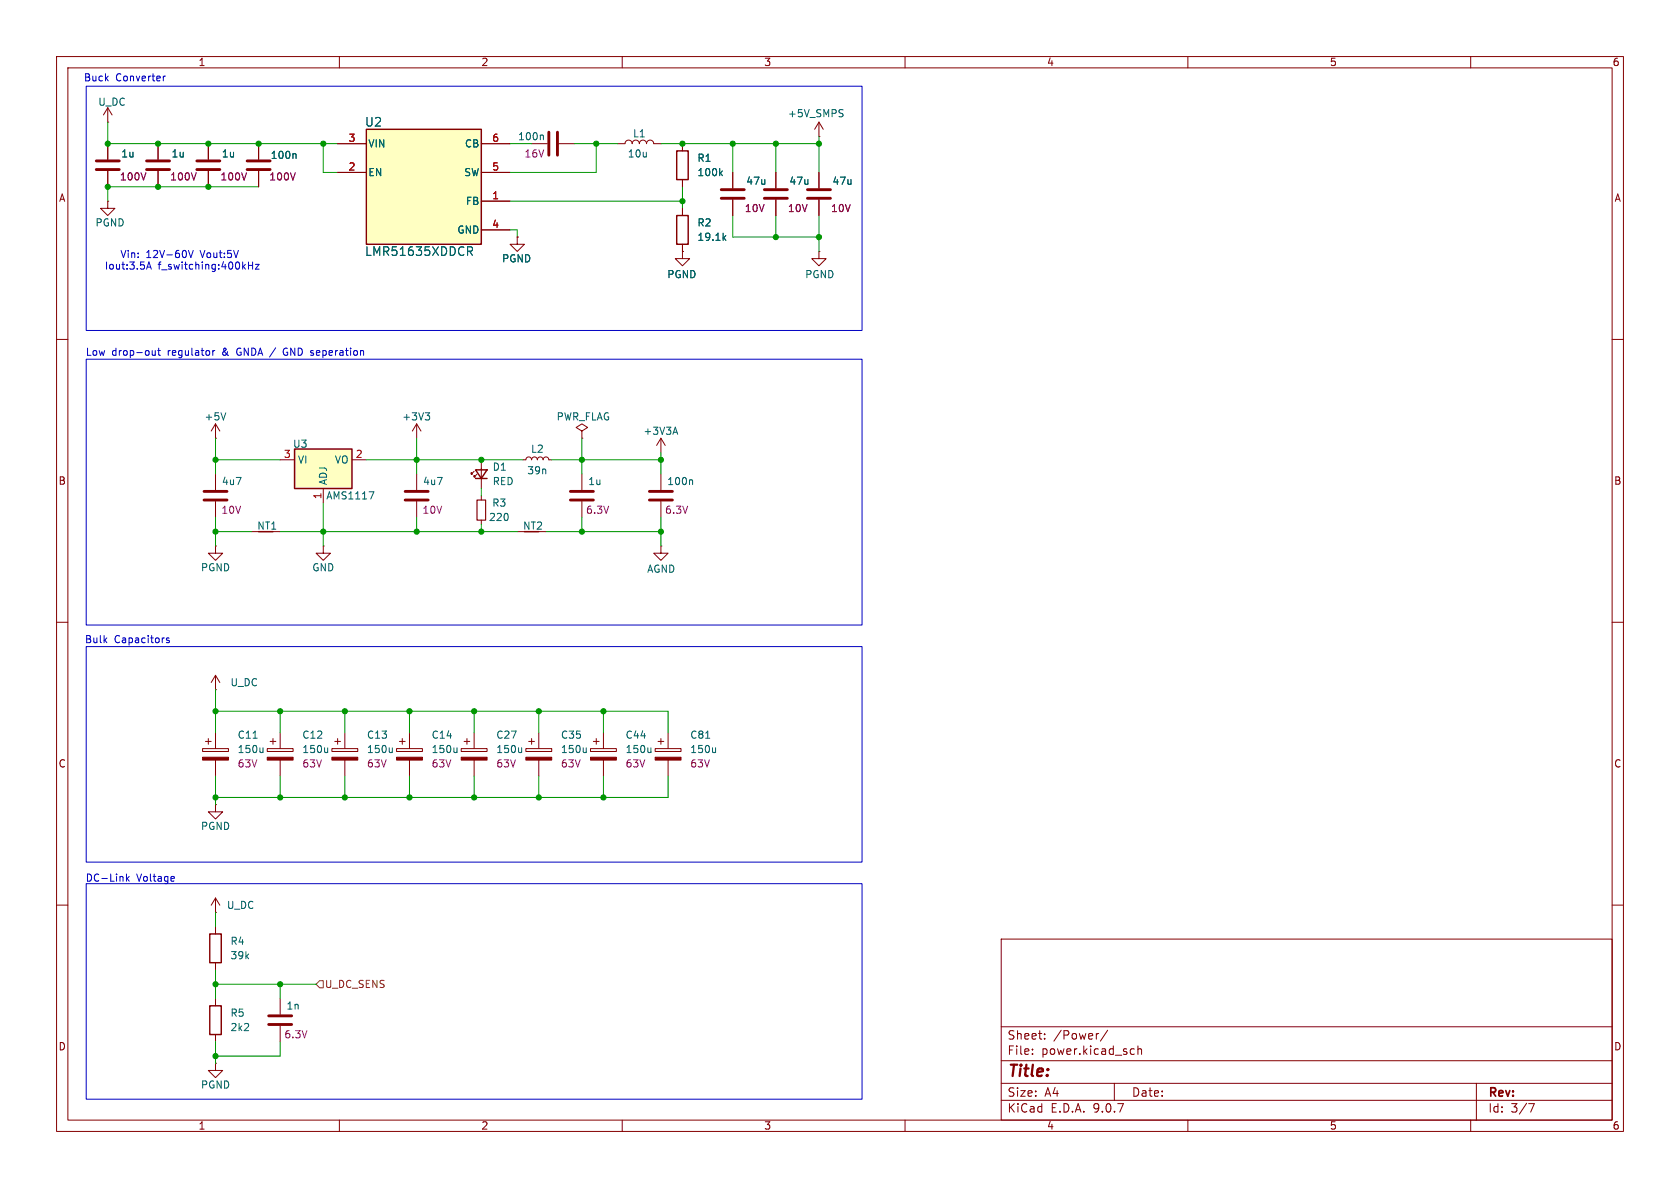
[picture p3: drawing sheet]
<svg xmlns="http://www.w3.org/2000/svg" width="297mm" height="210mm" viewBox="0 0 297 210" stroke-linecap="round" stroke-linejoin="round" font-family="sans-serif">
<g fill="none" stroke="#840000" stroke-width=".18">
<path d="M10 10h277v190h-277zM12 12h273v186h-273zM19 19.1v2.5M19 19.1l-.7 1.2M19 19.1l.8 1.2M60 10v2M110 10v2M160 10v2M210 10v2M260 10v2M19 21.6h.1M19 25.4v2.8"/>
<path d="M19 30.2v2.8M36.8 25.4v2.8M36.8 30.2v2.8M45.7 25.4v2.8M45.7 30.2v2.8M10 60h2M73.7 74.9v2.6M73.7 74.9l-.8 1.3M73.7 74.9l.7 1.3M285 60h2M38.1 83.8v2.8M38.1 88.6v2.8"/>
<path d="M44.4 94h5.1M73.7 83.8v2.8M73.7 88.6v2.8M10 110h2M38.1 119.4l-.8 1.3M38.1 119.4l.8 1.3M38.1 119.4v2.5M285 110h2M35.8 132.3h4.6v.5h-4.6zM36.3 131.1h1M36.8 130.6v1M38.1 121.9h.1"/>
<path d="M38.1 129.5v2.8M38.1 134.4v2.8M47.2 132.3h4.6v.5h-4.6zM47.8 131.1h1M48.3 130.6v1M49.5 129.5v2.8M49.5 134.4v2.8M58.7 132.3h4.5v.5h-4.5zM59.2 131.1h1M59.7 130.6v1M61 129.5v2.8M61 134.4v2.8"/>
<path d="M70.1 132.3h4.6v.5h-4.6zM70.6 131.1h1M71.1 130.6v1M72.4 129.5v2.8M72.4 134.4v2.8M81.5 132.3h4.6v.5h-4.6zM82 131.1h1.1M82.5 130.6v1M83.8 129.5v2.8M83.8 134.4v2.8M38.1 142.2v1.3h1.3l-1.3 1.3-1.3-1.3h1.3M38.1 142.2h.1"/>
<path d="M38.1 158.8v2.5M38.1 158.8l-.8 1.2M38.1 158.8l.8 1.2M10 160h2M38.1 161.3h.1M38.1 163.8v1.3M38.1 170.2v1.3M38.1 176.5v1.3M49.5 176.5v2.8M177 166h108v32h-108zM285 160h2M38.1 188v1.2h1.3l-1.3 1.3-1.3-1.3h1.3"/>
<path d="M38.1 188h.1M38.1 182.9v1.3M49.5 181.4v2.8M60 198v2M110 198v2M160 198v2M177 194.5h108M177 191.5h108M177 187.5h108M177 181.5h108M182.5 186.3v.1M182.5 185.5v.1"/>
<path d="M184.7 183.6v.1M184.7 182.8v.1M194.2 182.7l-.2 .1M195.8 182.1l-1.3 2M197 191.5v3M200.1 185.4l.4 .1M200.5 186.3l-.4 .1M201.2 185.5l.2-.1 .3 .1 .1 .9M201.2 184.9v1.5M210 198v2M260 198v2M261 191.5v6.5"/>
<path d="M270.2 195.1h1l-.6 1.5"/>
</g>
<path d="M17 28.4h4.1M17 30h4.1M34.8 28.4h4.1M34.8 30h4.1M43.7 28.4h4.1M43.7 30h4.1M36.1 86.9h4M36.1 88.4h4M71.6 86.9h4.1M71.6 88.4h4.1M47.5 179.6h4.1M47.5 181.1h4.1" fill="none" stroke="#840000" stroke-width=".51"/>
<g fill="#840000" stroke="#840000" stroke-width=".18">
<path d="M81.5 133.9h4.6v.5h-4.6z"/>
<path d="M70.1 133.9h4.6v.5h-4.6z"/>
<path d="M58.7 133.9h4.5v.5h-4.5z"/>
<path d="M47.2 133.9h4.6v.5h-4.6z"/>
<path d="M35.8 133.9h4.6v.5h-4.6z"/>
</g>
<g fill="none" stroke="#006464" stroke-width=".18">
<path d="M52.2 27.2l.1 .1v.7M75.2 73h.8l-.5 .5M75.7 73.5l.3 .2v.3l-.3 .2M44.7 130.5h.8M46.5 132.2v.8M46.5 132.9l-.2 .1M57.9 132.2v.8M57.9 132.9l-.2 .1M69.4 132.2v.8M69.4 132.9l-.2 .1M80.8 132.2v.8M80.8 132.9l-.2 .1"/>
<path d="M92.2 132.2v.8M92.2 132.9l-.2 .1"/>
</g>
<path d="M37.1 177.8h2v5.1h-2zM37.1 165.1h2v5.1h-2z" fill="none" stroke="#840000" stroke-width=".25"/>
<path d="M52.1 79.4h10.1v7h-10.1z" fill="#ffffc2"/>
<path d="M119.6 26.7h2.1v5.1h-2.1zM119.6 38.1h2.1v5.1h-2.1zM52.1 79.4h10.1v7h-10.1zM84.1 83.1h2l-1 1.5zM84.1 84.6h2" fill="none" stroke="#840000" stroke-width=".25"/>
<g fill="none" stroke="#840000" stroke-width=".18">
<path d="M19 35.6v1.2h1.3l-1.3 1.3-1.2-1.3h1.2M19 35.6h.1M27.9 25.4v2.8M27.9 30.2v2.8M94 25.4h2.8M98.8 25.4h2.8M109.2 25.4h1.3a.64 .64 0 0 1 .6-.6 .64 .64 0 0 1 .7 .6 .64 .64 0 0 1 .6-.6 .64 .64 0 0 1 .6 .6 .64 .64 0 0 1 .7-.6 .64 .64 0 0 1 .6 .6 .64 .64 0 0 1 .6-.6 .64 .64 0 0 1 .7 .6h1.2M120.6 25.4v1.3M120.6 31.8v1.2M120.6 36.8v1.3M129.5 30.5v2.8M129.5 35.3v2.8"/>
<path d="M137.2 30.5v2.8M137.2 35.3v2.8M144.8 24.1h.1M144.8 21.6v2.5M144.8 30.5v2.8M144.8 35.3v2.8M144.8 21.6l-.8 1.3M144.8 21.6l.7 1.3M91.4 41.9v1.3h1.3l-1.3 1.3-1.2-1.3h1.2M91.4 41.9h.1M120.6 44.5v1.2h1.3l-1.3 1.3-1.2-1.3h1.2M120.6 44.5h.1"/>
<path d="M120.6 43.2v1.3M144.8 44.5v1.2h1.2l-1.2 1.3-1.3-1.3h1.3M144.8 44.5h.1M38.1 77.5h.1M38.1 74.9l-.8 1.3M38.1 74.9l.8 1.3M38.1 74.9v2.6M102.9 76.2l1-.6-1-.7-1 .7 1 .6v1.3M102.9 77.5h.1M116.8 77.5v2.5M116.8 77.5l-.7 1.2M116.8 77.5l.8 1.2"/>
<path d="M38.1 96.5v1.3h1.3l-1.3 1.3-1.3-1.3h1.3M38.1 96.5h.1M49.5 81.3h2.6M57.1 96.5v1.3h1.3l-1.3 1.3-1.2-1.3h1.2M57.1 96.5h.1M57.1 86.4v2.5M62.2 81.3h2.6M83.8 83.3l-.5 .5v-.2v.2h.3M84.3 83.8l-.5 .5v-.2v.2h.3M85.1 81.3v5.1M85.1 87.6v.8M85.1 91.9v.8"/>
<path d="M91.4 94h5.1M92.5 81.3h.5l.1-.4 .4-.1 .3 .1 .2 .4 .1-.4 .4-.1 .3 .1 .2 .4 .1-.4 .4-.1 .4 .1 .1 .4 .2-.4 .3-.1 .4 .1 .1 .4h.5M102.9 83.8v2.8M102.9 88.6v2.8M116.8 96.5v1.3h1.3l-1.3 1.3-1.2-1.3h1.2M116.8 96.5h.1M116.8 83.8v2.8M116.8 88.6v2.8M93 132.3h4.5v.5h-4.5zM93.5 131.1h1M94 130.6v1M95.2 129.5v2.8"/>
<path d="M95.2 134.4v2.8M104.4 132.3h4.6v.5h-4.6zM104.9 131.1h1M105.4 130.6v1M106.7 129.5v2.8M106.7 134.4v2.8M115.8 132.3h4.6v.5h-4.6zM116.3 131.1h1M116.8 130.6v1M118.1 129.5v2.8M118.1 134.4v2.8"/>
</g>
<g fill="none" stroke="#006464" stroke-width=".18">
<path d="M148.9 19.4h.1M95.9 23.9l.2 .1v.7M127.4 30.6l.3 .5M127.7 30.2l-.5 .5M148.9 20.1l.1 .2-.1 .3M128 42l.3 .5M128.3 41.6l-.5 .5M39.9 73l-.4 1.2M119.1 76.4h.6M119.4 75.5l.4 1.3M65.2 86.9h.9l-.6 1.3M122.3 84.8l.1 .2v.7"/>
<path d="M103.6 132.2v.8M103.6 132.9l-.1 .1M115.1 132.2v.8M115.1 132.9l-.2 .1M124.8 130.5h.7M126.5 132.2v.8M126.5 132.9l-.2 .1"/>
</g>
<g fill="none" stroke="#840000" stroke-width=".51">
<path d="M25.9 28.4h4.1M25.9 30h4.1M97 23.4v4M98.6 23.4v4M127.5 33.5h4.1M127.5 35.1h4.1M135.1 33.5h4.1M135.1 35.1h4.1M142.7 33.5h4.1M142.7 35.1h4.1M100.8 86.9h4.1M100.8 88.4h4.1"/>
<path d="M114.8 86.9h4.1M114.8 88.4h4.1"/>
</g>
<path d="M84.3 88.4h1.6v3.5h-1.6z" fill="none" stroke="#840000" stroke-width=".2"/>
<g fill="#840000" stroke="#840000" stroke-width=".18">
<path d="M104.4 133.9h4.6v.5h-4.6z"/>
<path d="M93 133.9h4.5v.5h-4.5z"/>
<path d="M115.8 133.9h4.6v.5h-4.6z"/>
</g>
<path d="M64.8 22.9h20.3v20.3h-20.3z" fill="#ffffc2"/>
<path d="M64.8 22.9h20.3v20.3h-20.3z" fill="none" stroke="#840000" stroke-width=".25"/>
<g fill="none" stroke="#840000" stroke-width=".18">
<path d="M19 25.4v2.8M19 30.2v2.8M27.9 25.4v2.8M27.9 30.2v2.8M36.8 25.4v2.8M36.8 30.2v2.8M45.7 25.4v2.8M45.7 30.2v2.8M59.7 25.4h5.1M59.7 30.5h5.1M85.1 25.4h5.1M85.1 30.5h5.1"/>
<path d="M85.1 35.6h5.1M120.6 25.4v1.3M120.6 31.8v1.2M120.6 36.8v1.3M129.5 30.5v2.8M129.5 35.3v2.8M137.2 30.5v2.8M137.2 35.3v2.8M144.8 30.5v2.8M144.8 35.3v2.8M85.1 40.6h5.1M91.4 41.9h.1"/>
<path d="M120.6 44.5h.1M120.6 43.2v1.3"/>
</g>
<path d="M52.2 27.2l.1 .1v.7M127.4 30.6l.3 .5M127.7 30.2l-.5 .5M82.7 43.6h.5l.3 .3-.1 .4-.7 .1M83 44.4l.5 .7M128 42l.3 .5M128.3 41.6l-.5 .5" fill="none" stroke="#006464" stroke-width=".18"/>
<path d="M55.9 174l.6-.6h.6v1.2h-.6z" fill="none" stroke="#725600" stroke-width=".18"/>
<g fill="none" stroke="#009600" stroke-width=".18">
<path d="M19 21.6v3.8h40.7M45.7 33h-26.7v2.6M57.1 25.4v5.1h2.6M90.2 25.4h3.8M90.2 35.6h30.4M101.6 25.4h7.6M105.4 25.4v5.1h-15.2M116.8 25.4h28M120.6 33v3.8M129.5 38.1v3.8h15.3M129.5 25.4v5.1M137.2 25.4v5.1"/>
<path d="M137.2 38.1v3.8M144.8 24.1v6.4M144.8 38.1v6.4M90.2 40.6h1.2v1.3M38.1 77.5v6.3M73.7 77.5v6.3M102.9 77.5v6.3M38.1 81.3h11.4M38.1 94h6.3M38.1 91.4v5.1M49.5 94h41.9M57.1 88.9v7.6"/>
<path d="M64.8 81.3h27.7M73.7 91.4v2.6M85.1 86.4v1.2M85.1 92.7v1.3M96.5 94h20.3M97.5 81.3h19.3M102.9 91.4v2.6M116.8 80v3.8M116.8 91.4v5.1M38.1 125.7h80v3.8M38.1 121.9v7.6M38.1 137.2v5"/>
<path d="M49.5 125.7v3.8M49.5 137.2v3.8M61 125.7v3.8M61 137.2v3.8M72.4 125.7v3.8M72.4 137.2v3.8M83.8 125.7v3.8M83.8 137.2v3.8M95.2 125.7v3.8M95.2 137.2v3.8M106.7 125.7v3.8M106.7 137.2v3.8"/>
<path d="M118.1 137.2v3.8h-80M38.1 174h17.8M38.1 161.3v2.5M38.1 171.5v5M49.5 174v2.5M38.1 184.2v3.8M49.5 184.2v2.5h-11.4"/>
</g>
<g fill="none" stroke="#0000c2" stroke-width=".18">
<path d="M15.2 15.2h137.2v43.2h-137.2zM28.9 13.5v.8M29.2 13.5l-.3 .2M25.9 47.6l.4-1.3 .5 1.3M26 47.2h.6M33.3 44.3l.4 1.2 .5-1.2M43.9 46.3v1.3M43.9 46.9h.8M44.7 46.3v1.3M45.1 46.7h.7l-.7 .9h.7M15.2 63.5h137.2v47h-137.2zM26.9 62.6l.2 .2 .4-.1"/>
<path d="M27.5 62v.8M27.9 62h.5M28.1 61.5v1.1l.3 .2M37.6 62v.8M38 62l-.4 .2M50.5 61.5a.68 .68 0 0 0-.4 .7 .68 .68 0 0 0 .4 .6M15.2 114.3h137.2v38.1h-137.2zM29.9 112.8h-.3l-.2 .1 .1 .2 .4 .2v.3h-.5M15.2 156.2h137.2v38.1h-137.2zM22.4 154.5v1.3M22.5 155.3l.3 .5M22.8 154.9l-.4 .5"/>
<path d="M30.6 154.9l.2 .3-.6 .2M30.8 155.7l-.2 .1"/>
</g>
<g fill="#009600" stroke="#009600" stroke-width=".18">
<circle cx="38.1" cy="174" r=".46"/>
<circle cx="49.5" cy="174" r=".46"/>
<circle cx="38.1" cy="125.7" r=".46"/>
<circle cx="49.5" cy="125.7" r=".46"/>
<circle cx="49.5" cy="141" r=".46"/>
<circle cx="38.1" cy="141" r=".46"/>
<circle cx="38.1" cy="186.7" r=".46"/>
<circle cx="19" cy="25.4" r=".46"/>
<circle cx="27.9" cy="25.4" r=".46"/>
<circle cx="27.9" cy="33" r=".46"/>
<circle cx="19" cy="33" r=".46"/>
<circle cx="36.8" cy="25.4" r=".46"/>
<circle cx="57.1" cy="25.4" r=".46"/>
<circle cx="36.8" cy="33" r=".46"/>
<circle cx="45.7" cy="25.4" r=".46"/>
<circle cx="144.8" cy="25.4" r=".46"/>
<circle cx="137.2" cy="25.4" r=".46"/>
<circle cx="120.6" cy="25.4" r=".46"/>
<circle cx="129.5" cy="25.4" r=".46"/>
<circle cx="102.9" cy="81.3" r=".46"/>
<circle cx="116.8" cy="81.3" r=".46"/>
<circle cx="144.8" cy="41.9" r=".46"/>
<circle cx="102.9" cy="94" r=".46"/>
<circle cx="116.8" cy="94" r=".46"/>
<circle cx="120.6" cy="35.6" r=".46"/>
<circle cx="105.4" cy="25.4" r=".46"/>
<circle cx="137.2" cy="41.9" r=".46"/>
<circle cx="95.2" cy="125.7" r=".46"/>
<circle cx="83.8" cy="125.7" r=".46"/>
<circle cx="61" cy="125.7" r=".46"/>
<circle cx="72.4" cy="141" r=".46"/>
<circle cx="72.4" cy="125.7" r=".46"/>
<circle cx="61" cy="141" r=".46"/>
<circle cx="106.7" cy="141" r=".46"/>
<circle cx="106.7" cy="125.7" r=".46"/>
<circle cx="83.8" cy="141" r=".46"/>
<circle cx="95.2" cy="141" r=".46"/>
<circle cx="38.1" cy="94" r=".46"/>
<circle cx="57.1" cy="94" r=".46"/>
<circle cx="38.1" cy="81.3" r=".46"/>
<circle cx="85.1" cy="94" r=".46"/>
<circle cx="85.1" cy="81.3" r=".46"/>
<circle cx="73.7" cy="81.3" r=".46"/>
<circle cx="73.7" cy="94" r=".46"/>
</g>
<text font-size="2.8" fill="#840000" x="178" y="190.9">Title:</text>
<g font-size="2.1" fill="#006464">
<text x="64.4" y="22.6">U2</text>
<text x="64.4" y="45.4">LMR51635XDDCR</text>
</g>
<g font-size="2.1" fill="#840000">
<text x="178" y="184">Sheet:</text>
<text x="186.2" y="184">/Power/</text>
<text x="178" y="186.7">File:</text>
<text x="184.1" y="186.7">power.kicad_sch</text>
<text x="178" y="196.9">KiCad</text>
<text x="178" y="194.1">Size:</text>
<text x="184.7" y="194.1">A4</text>
<text x="185.7" y="196.9">E.D.A.</text>
<text x="193.3" y="196.9">9.0.7</text>
<text x="200" y="194.1">Date:</text>
<text x="263" y="194.3">Rev:</text>
<text x="263" y="196.9">Id:</text>
<text x="267.1" y="196.9">3/7</text>
</g>
<g font-size="1.8" fill="#840000">
<text x="35" y="11.9">1</text>
<text x="85" y="11.9">2</text>
<text x="135" y="11.9">3</text>
<text x="185" y="11.9">4</text>
<text x="235" y="11.9">5</text>
<text x="285" y="11.9">6</text>
<text x="10.3" y="35.9">A</text>
<text x="285.3" y="35.9">A</text>
<text x="10.3" y="85.9">B</text>
<text x="285.3" y="85.9">B</text>
<text x="10.3" y="135.9">C</text>
<text x="285.3" y="135.9">C</text>
<text x="10.3" y="185.9">D</text>
<text x="285.3" y="185.9">D</text>
<text x="35" y="199.9">1</text>
<text x="85" y="199.9">2</text>
<text x="135" y="199.9">3</text>
<text x="185" y="199.9">4</text>
<text x="235" y="199.9">5</text>
<text x="285" y="199.9">6</text>
</g>
<g font-size="1.8" fill="#0000c2">
<text x="14.7" y="14.6">Buck</text>
<text x="20.4" y="14.6">Converter</text>
<text x="18.4" y="47.9">Iout:3.5A</text>
<text x="21.2" y="45.8">Vin:</text>
<text x="25.8" y="45.8">12V-60V</text>
<text x="27.9" y="47.9">f_switching:400kHz</text>
<text x="35.6" y="45.8">Vout:5V</text>
<text x="15.1" y="63.1">Low</text>
<text x="19.8" y="63.1">drop-out</text>
<text x="29.8" y="63.1">regulator</text>
<text x="39.6" y="63.1">&amp;</text>
<text x="42.3" y="63.1">GNDA /</text>
<text x="50.9" y="63.1">GND seperation</text>
<text x="14.9" y="113.9">Bulk</text>
<text x="20.2" y="113.9">Capacitors</text>
<text x="15.1" y="156.1">DC-Link</text>
<text x="24.2" y="156.1">Voltage</text>
</g>
<g font-size="1.8" fill="#006464">
<text x="17.3" y="18.9">U_DC</text>
<text x="139.2" y="20.9">+5V_SMPS</text>
<text x="21.3" y="28">1u</text>
<text x="30.2" y="28">1u</text>
<text x="39.1" y="28">1u</text>
<text x="47.8" y="28.3">100n</text>
<text x="65" y="26.3">VIN</text>
<text x="82.1" y="26.3">CB</text>
<text x="91.5" y="25">100n</text>
<text x="110.9" y="28">10u</text>
<text x="111.8" y="24.5">L1</text>
<text x="123.2" y="28.8">R1</text>
<text x="65" y="31.3">EN</text>
<text x="82" y="31.3">SW</text>
<text x="123.2" y="31.3">100k</text>
<text x="131.8" y="32.9">47u</text>
<text x="139.5" y="32.9">47u</text>
<text x="147.1" y="32.9">47u</text>
<text x="16.8" y="40.2">PGND</text>
<text x="80.8" y="41.5">GND</text>
<text x="82.3" y="36.4">FB</text>
<text x="123.2" y="40.2">R2</text>
<text x="88.7" y="46.6">PGND</text>
<text x="123.2" y="42.8">19.1k</text>
<text x="117.9" y="49.4">PGND</text>
<text x="142.2" y="49.4">PGND</text>
<text x="36.1" y="74.5">+5V</text>
<text x="71" y="74.5">+3V3</text>
<text x="98.3" y="74.5">PWR_FLAG</text>
<text x="113.7" y="77.1">+3V3A</text>
<text x="51.7" y="79.3">U3</text>
<text x="52.6" y="82.1">VI</text>
<text x="59.1" y="82.1">VO</text>
<text x="87" y="83.4">D1</text>
<text x="93.8" y="80.2">L2</text>
<text x="39.1" y="86">4u7</text>
<text x="57.6" y="88.5">AMS1117</text>
<text x="58" y="85.9" transform="rotate(-90 58 85.9)">ADJ</text>
<text x="74.7" y="86">4u7</text>
<text x="86.9" y="89.8">R3</text>
<text x="87" y="86">RED</text>
<text x="93.1" y="84">39n</text>
<text x="103.9" y="86">1u</text>
<text x="117.9" y="86">100n</text>
<text x="45.4" y="93.8">NT1</text>
<text x="86.3" y="92.3">220</text>
<text x="92.4" y="93.8">NT2</text>
<text x="35.4" y="101.2">PGND</text>
<text x="55.1" y="101.2">GND</text>
<text x="114.3" y="101.4">AGND</text>
<text x="40.6" y="121.5">U_DC</text>
<text x="41.9" y="130.8">C11</text>
<text x="53.3" y="130.8">C12</text>
<text x="64.8" y="130.8">C13</text>
<text x="76.2" y="130.8">C14</text>
<text x="87.6" y="130.8">C27</text>
<text x="99.1" y="130.8">C35</text>
<text x="110.5" y="130.8">C44</text>
<text x="121.9" y="130.8">C81</text>
<text x="41.9" y="133.3">150u</text>
<text x="53.3" y="133.3">150u</text>
<text x="64.8" y="133.3">150u</text>
<text x="76.2" y="133.3">150u</text>
<text x="87.6" y="133.3">150u</text>
<text x="99.1" y="133.3">150u</text>
<text x="110.5" y="133.3">150u</text>
<text x="121.9" y="133.3">150u</text>
<text x="35.4" y="146.9">PGND</text>
<text x="40" y="160.9">U_DC</text>
<text x="40.6" y="167.2">R4</text>
<text x="40.6" y="169.8">39k</text>
<text x="40.6" y="179.9">R5</text>
<text x="50.6" y="178.7">1n</text>
<text x="40.6" y="182.5">2k2</text>
<text x="35.4" y="192.6">PGND</text>
</g>
<g font-size="1.8" fill="#a90000">
<text x="61.5" y="25.1">3</text>
<text x="86.9" y="25.1">6</text>
<text x="61.5" y="30.2">2</text>
<text x="86.9" y="30.2">5</text>
<text x="86.9" y="35.3">1</text>
<text x="86.9" y="40.4">4</text>
<text x="50.1" y="81">3</text>
<text x="62.8" y="81">2</text>
<text x="56.9" y="88.3" transform="rotate(-90 56.9 88.3)">1</text>
</g>
<g font-size="1.8" fill="#840084">
<text x="92.6" y="28">16V</text>
<text x="21.1" y="32.1">100V</text>
<text x="30" y="32.1">100V</text>
<text x="38.9" y="32.1">100V</text>
<text x="47.5" y="32.1">100V</text>
<text x="131.6" y="37.7">10V</text>
<text x="139.2" y="37.7">10V</text>
<text x="146.8" y="37.7">10V</text>
<text x="39" y="91">10V</text>
<text x="74.6" y="91">10V</text>
<text x="103.5" y="91">6.3V</text>
<text x="117.5" y="91">6.3V</text>
<text x="41.9" y="135.9">63V</text>
<text x="53.3" y="135.9">63V</text>
<text x="64.8" y="135.9">63V</text>
<text x="76.2" y="135.9">63V</text>
<text x="87.6" y="135.9">63V</text>
<text x="99.1" y="135.9">63V</text>
<text x="110.5" y="135.9">63V</text>
<text x="121.9" y="135.9">63V</text>
<text x="50.2" y="183.7">6.3V</text>
</g>
<text font-size="1.8" fill="#725600" x="57.3" y="174.9">U_DC_SENS</text>
</svg>
